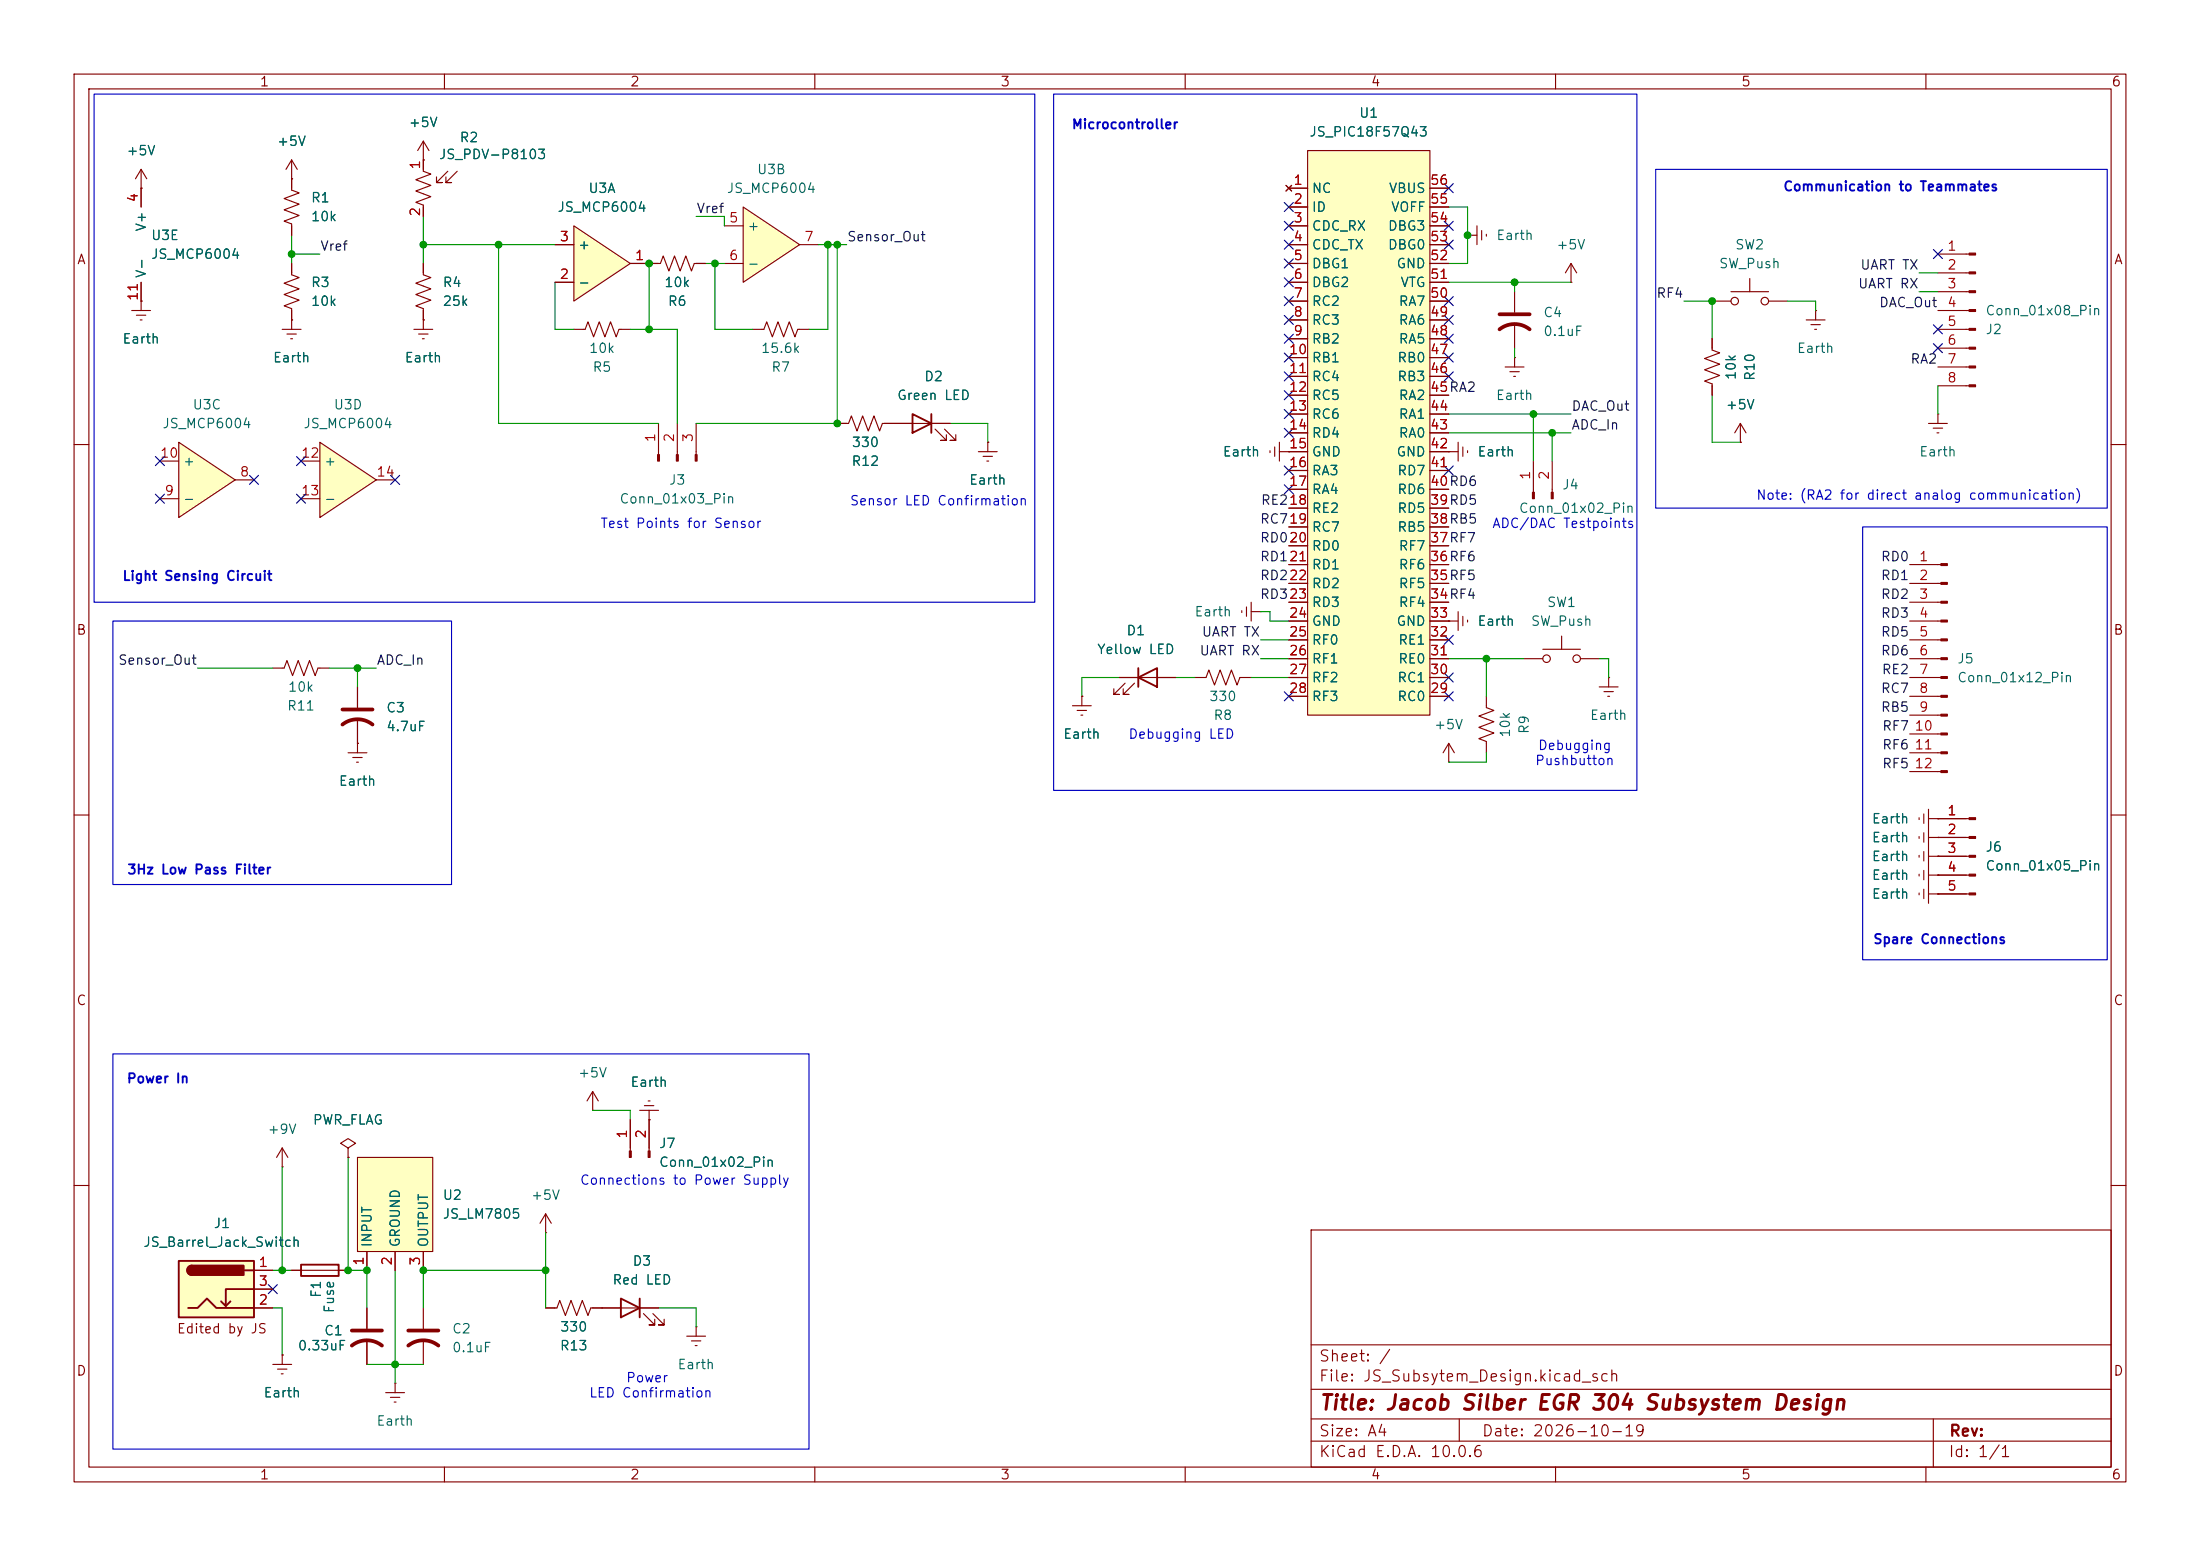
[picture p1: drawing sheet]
<svg xmlns="http://www.w3.org/2000/svg" width="297mm" height="210mm" viewBox="0 0 297 210" stroke-linecap="round" stroke-linejoin="round" font-family="sans-serif">
<g fill="none" stroke="#840000" stroke-width=".15">
<path d="M10 10h277v190h-277zM12 12h273v186h-273zM60 10v2M110 10v2M160 10v2M210 10v2M260 10v2M19 25.4h.1M19 22.9l-.7 1.2M19 22.9l.8 1.2M19 22.9v5M19 38.1v2.5"/>
<path d="M10 60h2M285 60h2M10 110h2M285 110h2M10 160h2M94 179.1h.1M94 179.1v1.2M177 166h108v32h-108zM285 160h2M60 198v2M92.7 180.3h2.5M93.3 181h1.3"/>
<path d="M93.9 181.6h.2M110 198v2M160 198v2M177 194.5h108M177 191.5h108M177 187.5h108M177 181.5h108M197 191.5v3M210 198v2M260 198v2M261 191.5v6.5"/>
</g>
<path d="M24.1 59.7l7.6 5.1-7.6 5.1z" fill="#ffffc2"/>
<g fill="none" stroke="#840000" stroke-width=".15">
<path d="M39.4 35.6v1.5l1 .4-2 .7 2 .8-2 .8 2 .7-2 .8 1 .4v2.8M24.1 59.7l7.6 5.1-7.6 5.1zM38.1 44.5h2.5M38.7 45.1h1.3M39.2 45.7h.3M39.4 43.2h.1M172.7 59.7v2.5M21.6 67.3h2.5M21.6 62.2h2.5M31.7 64.8h2.6M171.4 60.8v.3M172.1 60.3v1.3"/>
<path d="M172.7 61h1.3M174 61h.1M36.8 90.2h1.6l.3-1 .8 2 .8-2 .7 2 .8-2 .7 2 .4-1h1.5M144.8 95.3h2.5M145.4 95.9h1.3M145.9 96.5h.3M146 94h.1M146 94v1.3M151.1 91.4h7.6M151.9 92.2l-1.5 1.5h.7h-.7v-.7M153.2 92.2l-1.6 1.5h.8h-.8v-.7M161.3 91.4h1.5l.4-1 .8 2.1 .7-2.1 .8 2.1 .7-2.1 .8 2.1 .4-1.1h1.5"/>
<path d="M167.6 82.4v.3M168.3 81.9v1.3M168.9 82.6h1.3M168.9 81.3v2.5M170.2 82.6h.1M195.6 83.8h.1M195.6 83.8h1.2M196.8 82.6v2.5M197.5 83.2v1.3M198.1 83.7v.2M200.7 94v1.5l1 .4-2.1 .7 2.1 .8-2.1 .8 2.1 .7-2.1 .8 1.1 .4v1.5M215.9 92.7h2.5"/>
<path d="M216.5 93.3h1.3M217 94h.3M217.2 91.4h.1M217.2 91.4v1.3M195.6 102.9h.1M195.6 100.3l-.8 1.3M195.6 100.3l.7 1.3M195.6 100.3v2.6"/>
</g>
<path d="M153.7 91.4l2.5-1.2v2.5zM153.7 90.2v2.5" fill="none" stroke="#840000" stroke-width=".25"/>
<path d="M43.2 59.7l7.6 5.1-7.6 5.1z" fill="#ffffc2"/>
<g fill="none" stroke="#840000" stroke-width=".15">
<path d="M39.4 24.1v1.6l1 .3-2 .8 2 .8-2 .7 2 .8-2 .7 1 .4v1.6M43.2 59.7l7.6 5.1-7.6 5.1zM55.9 44.5h2.5M56.5 45.1h1.3M57 45.7h.3M57.1 43.2h.1M57.1 43.2v1.3M40.6 62.2h2.6M40.6 67.3h2.6M50.8 64.8h2.5M257.8 76.2h4.2M257.8 78.7h4.2"/>
<path d="M257.8 81.3h4.2M257.8 83.8h4.2M257.8 86.4h4.2M257.8 88.9h4.2M257.8 91.4h4.2M257.8 94h4.2M257.8 96.5h4.2M257.8 99.1h4.2M257.8 101.6h4.2M257.8 104.1h4.2M57.1 176.5v2.8M73.7 176.5h1.5l.4-1 .7 2 .8-2 .8 2 .7-2 .8 2 .4-1h9.1"/>
<path d="M86.9 177.3l1.5 1.5h-.8h.8v-.7M88.1 177.3l1.6 1.5h-.8h.8v-.7M57.1 180.8v3.4"/>
</g>
<g fill="#840000" stroke="#840000" stroke-width=".15">
<path d="M262 76.1h.9v.2h-.9z"/>
<path d="M262 78.6h.9v.3h-.9z"/>
<path d="M262 81.2h.9v.2h-.9z"/>
<path d="M262 83.7h.9v.2h-.9z"/>
<path d="M262 86.2h.9v.3h-.9z"/>
<path d="M262 88.8h.9v.2h-.9z"/>
<path d="M262 91.3h.9v.3h-.9z"/>
<path d="M262 93.9h.9v.2h-.9z"/>
<path d="M262 96.4h.9v.2h-.9z"/>
<path d="M262 98.9h.9v.3h-.9z"/>
<path d="M262 101.5h.9v.2h-.9z"/>
<path d="M262 104h.9v.3h-.9z"/>
</g>
<path d="M55.1 179.6h4.1M55.1 181.6a3.3 3.3 0 0 1 4.1 0" fill="none" stroke="#840000" stroke-width=".51"/>
<path d="M83.8 175.3l2.6 1.2-2.6 1.3zM86.4 175.3v2.5" fill="none" stroke="#840000" stroke-width=".25"/>
<path d="M48.3 156.2h10.1v12.7h-10.1z" fill="#ffffc2"/>
<g fill="none" stroke="#840000" stroke-width=".15">
<path d="M38.1 157.5h.1M38.1 154.9l-.8 1.3M38.1 154.9l.8 1.3M38.1 154.9v2.6M47 154.9l1-.6-1-.6-1 .6 1 .6v1.3M47 156.2h.1M48.3 156.2h10.1v12.7h-10.1zM39.4 171.5h7.6M49.5 168.9v2.6M53.3 168.9v2.6M57.1 168.9v2.6M52.1 188h2.5"/>
<path d="M52.7 188.6h1.3M53.2 189.2h.3M53.3 186.7h.1M53.3 186.7v1.3"/>
</g>
<path d="M40.6 170.7h5.1v1.5h-5.1z" fill="none" stroke="#840000" stroke-width=".25"/>
<path d="M24.1 170.2h10.2v7.6h-10.2z" fill="#ffffc2"/>
<path d="M123.2 55.9l2.5 1.3-2.5 1.2zM125.7 55.9v2.5M24.1 170.2h10.2v7.6h-10.2zM25.4 176.5h1.3l1.2-1.2 1.3 1.2h5.1M25.9 170.8a.64 .64 0 0 0-.6 .7 .64 .64 0 0 0 .6 .6M31.1 175.6l-.6 .7M33 171.5h1.3M34.3 174h-3.8v2.3l-.7-.7" fill="none" stroke="#840000" stroke-width=".25"/>
<g fill="#840000" stroke="#840000" stroke-width=".25">
<path d="M25.5 171l.4-.2v1.3a.63 .63 0 0 1-.6-.4 .63 .63 0 0 1 .2-.7z"/>
<path d="M25.9 170.8h7v1.3h-7z"/>
</g>
<g fill="none" stroke="#840000" stroke-width=".15">
<path d="M57.1 19.1v4l1.1 .4-2.1 .8 2.1 .7-2.1 .8 2.1 .7-2.1 .8 1 .4v1.5M57.1 19.1l-.7 1.2M57.1 19.1l.8 1.2M57.1 21.6h.1M60.5 23.1l-1.6 1.5h.8h-.8v-.7M61.7 23.1l-1.5 1.5h.8h-.8v-.7M87.6 35.6h1.6l.3-1.1 .8 2.1 .8-2.1 .7 2.1 .8-2.1 .7 2.1 .4-1h1.5M198.1 31.8h.1M198.1 31.8h1.3M199.4 30.5v2.5M200 31.1v1.3M200.7 31.6v.3"/>
<path d="M204.5 39.4v2.8M212.1 38.1h.1M212.1 35.6l-.8 1.2M212.1 35.6l.8 1.2M212.1 35.6v2.5M233.7 39.4h5.1M236.2 37.6v1.8M261.6 34.3h4.2M261.6 36.8h4.2M261.6 39.4h4.2M77.5 44.5h1.5l.4-1.1 .7 2.1 .8-2.1 .8 2.1 .7-2.1 .8 2.1 .4-1h1.5M88.9 57.2v4.2"/>
<path d="M91.4 57.2v4.2M94 57.2v4.2M101.6 44.5h1.5l.4-1.1 .8 2.1 .7-2.1 .8 2.1 .8-2.1 .7 2.1 .4-1h1.5M113 57.2h1.6l.3-1.1 .8 2.1 .8-2.1 .7 2.1 .8-2.1 .7 2.1 .4-1h9.2M126.2 57.9l1.6 1.5h-.8h.8v-.7M127.5 57.9l1.5 1.5h-.7h.7v-.7M133.3 59.7h.1M133.3 59.7v1.3M196.8 59.7v2.5M203.2 49.5h2.5M203.8 50.2h1.3M204.3 50.8h.3"/>
<path d="M204.5 48.3h.1M204.5 43.7v3.3M204.5 48.3v1.2M231.1 45.7v1.5l1.1 .4-2.1 .8 2.1 .7-2.1 .8 2.1 .8-2.1 .7 1 .4v1.5M231.1 40.6h2.6M234.9 59.7h.1M234.9 57.2l-.7 1.2M234.9 57.2l.8 1.2M234.9 57.2v2.5M238.8 40.6h2.5M243.8 43.2h2.6M244.5 43.8h1.2"/>
<path d="M245 44.5h.2M245.1 41.9h.1M245.1 41.9v1.3M260.3 57.2h2.6M261 57.8h1.3M261.5 58.4h.2M261.6 55.9h.1M261.6 44.5h4.2M261.6 49.5h4.2M261.6 55.9v1.3M261.6 41.9h4.2M261.6 47h4.2"/>
<path d="M261.6 52.1h4.2M132.1 61h2.5M132.7 61.6h1.3M133.2 62.2h.3M195.6 61h.1M195.6 61h1.2M197.5 60.3v1.3M198.1 60.8v.3M207 62.2v4.2M209.5 62.2v4.2M48.3 92.7v2.8M48.3 97v4.6"/>
<path d="M205.7 88.9h2.6M208.3 87.6h5.1M210.8 85.9v1.7M213.4 88.9h2.5M47 101.6h2.5M47.6 102.2h1.3M48.1 102.9h.3M48.3 100.3h.1M259.1 110.4v.2M259.1 112.9v.3M259.1 115.4v.3M259.1 118v.2"/>
<path d="M259.7 109.9v1.2M259.7 112.4v1.3M259.7 114.9v1.3M259.7 117.5v1.2M260.3 118.1h5.5M260.3 109.2v12.7M260.3 110.5h5.5M260.3 113h5.5M260.3 115.6h5.5M261.6 118.1h.1M261.6 110.5h.1M261.6 113h.1"/>
<path d="M261.6 115.6h.1M259.1 120.5v.3M259.7 120v1.3M260.3 120.7h5.5M261.6 120.7h.1M80 149.9h.1M80 147.3l-.8 1.3M80 147.3l.8 1.3M80 147.3v2.6M85.1 151.1v4.2M86.4 149.9h2.5M87 149.2h1.3"/>
<path d="M87.5 148.6h.3M87.6 151.1h.1M87.6 149.9v5.4M34.3 171.5h2.5M34.3 176.5h2.5M34.3 174h2.5M49.5 176.5v2.8M73.7 166.4h.1M73.7 163.8l-.8 1.3M73.7 163.8l.7 1.3M73.7 163.8v2.6M36.8 184.2h2.6"/>
<path d="M37.5 184.8h1.2M38 185.4h.2M38.1 182.9h.1M38.1 182.9v1.3M49.5 180.8v3.4"/>
<circle cx="234.2" cy="40.6" r=".51"/>
<circle cx="238.3" cy="40.6" r=".51"/>
<circle cx="208.8" cy="88.9" r=".51"/>
<circle cx="212.9" cy="88.9" r=".51"/>
</g>
<path d="M202.4 44.5a3.3 3.3 0 0 1 4.1 0M202.4 42.4h4.1M46.2 97.8a3.3 3.3 0 0 1 4.1 0M46.2 95.8h4.1M47.5 179.6h4.1M47.5 181.6a3.3 3.3 0 0 1 4.1 0" fill="none" stroke="#840000" stroke-width=".51"/>
<g fill="#840000" stroke="#840000" stroke-width=".15">
<path d="M85 155.3h.2v.9h-.2z"/>
<path d="M87.5 155.3h.3v.9h-.3z"/>
<path d="M265.8 110.4h.9v.2h-.9z"/>
<path d="M265.8 112.9h.9v.3h-.9z"/>
<path d="M265.8 115.4h.9v.3h-.9z"/>
<path d="M265.8 118h.9v.2h-.9z"/>
<path d="M265.8 120.5h.9v.3h-.9z"/>
<path d="M88.8 61.4h.2v.8h-.2z"/>
<path d="M91.3 61.4h.3v.8h-.3z"/>
<path d="M93.9 61.4h.2v.8h-.2z"/>
<path d="M265.8 34.2h.9v.2h-.9z"/>
<path d="M265.8 36.7h.9v.3h-.9z"/>
<path d="M265.8 39.2h.9v.3h-.9z"/>
<path d="M265.8 41.8h.9v.2h-.9z"/>
<path d="M265.8 44.3h.9v.3h-.9z"/>
<path d="M265.8 46.9h.9v.2h-.9z"/>
<path d="M265.8 49.4h.9v.3h-.9z"/>
<path d="M265.8 51.9h.9v.3h-.9z"/>
<path d="M206.9 66.4h.2v.9h-.2z"/>
<path d="M209.4 66.4h.3v.9h-.3z"/>
</g>
<path d="M176.5 20.3h16.5v76.2h-16.5z" fill="#ffffc2"/>
<g fill="none" stroke="#840000" stroke-width=".15">
<path d="M173.6 25l.8 .8M174 25.4h2.5M174 27.9h2.5M174 30.5h2.5M174 33h2.5M174 35.6h2.5M174 38.1h2.5M174.4 25l-.8 .8M176.5 20.3h16.5v76.2h-16.5zM193 25.4h2.6M193 27.9h2.6M193 30.5h2.6"/>
<path d="M193 33h2.6M193 35.6h2.6M193 38.1h2.6M174 40.6h2.5M174 43.2h2.5M174 45.7h2.5M174 48.3h2.5M174 50.8h2.5M174 53.3h2.5M174 55.9h2.5M174 58.4h2.5M193 40.6h2.6"/>
<path d="M193 43.2h2.6M193 45.7h2.6M193 48.3h2.6M193 50.8h2.6M193 53.3h2.6M193 55.9h2.6M193 58.4h2.6M174 61h2.5M174 63.5h2.5M174 66h2.5M174 68.6h2.5M174 71.1h2.5"/>
<path d="M174 73.7h2.5M174 76.2h2.5M174 78.7h2.5M193 61h2.6M193 63.5h2.6M193 66h2.6M193 68.6h2.6M193 71.1h2.6M193 73.7h2.6M193 76.2h2.6M193 78.7h2.6M174 81.3h2.5"/>
<path d="M174 83.8h2.5M174 86.4h2.5M174 88.9h2.5M174 91.4h2.5M174 94h2.5M193 81.3h2.6M193 83.8h2.6M193 86.4h2.6M193 88.9h2.6M193 91.4h2.6M193 94h2.6"/>
</g>
<path d="M77.5 30.5l7.6 5.1-7.6 5z" fill="#ffffc2"/>
<path d="M57.1 35.6v1.5l1.1 .4-2.1 .7 2.1 .8-2.1 .8 2.1 .7-2.1 .8 1 .4v1.5M74.9 38.1h2.6M74.9 33h2.6M77.5 30.5l7.6 5.1-7.6 5zM85.1 35.6h2.5" fill="none" stroke="#840000" stroke-width=".15"/>
<path d="M100.3 27.9l7.6 5.1-7.6 5.1z" fill="#ffffc2"/>
<g fill="none" stroke="#840000" stroke-width=".15">
<path d="M19 25.4h.1M19 25.4v2.5M19 38.1v3.8M39.4 24.1h.1M39.4 21.6l-.8 1.3M39.4 21.6l.7 1.3M39.4 21.6v3.8M39.4 30.5v1.3M39.4 35.6v1.2M57.1 21.6h.1M57.1 21.6v1.3M57.1 27.9v1.3"/>
<path d="M57.1 35.6v1.2M74.9 33h2.6M74.9 38.1h2.6M85.1 35.6h3.8M94 35.6h1.2M97.8 30.5h2.5M97.8 35.6h2.5M100.3 27.9l7.6 5.1-7.6 5.1zM107.9 33h2.6M173.6 25l.8 .8M174 30.5h2.5M174 35.6h2.5"/>
<path d="M174 33h2.5M174 38.1h2.5M174 25.4h2.5M174 27.9h2.5M174.4 25l-.8 .8M193 30.5h2.6M193 35.6h2.6M193 33h2.6M193 38.1h2.6M193 25.4h2.6M193 27.9h2.6M17.8 41.9h2.5"/>
<path d="M18.4 42.5h1.3M18.9 43.2h.3M19 40.6h.1M39.4 43.2h.1M39.4 41.9v1.3M57.1 43.2h.1M57.1 41.9v1.3M113 57.2h1.3M119.4 57.2h3.8M125.7 57.2h2.6M133.3 59.7h.1M174 43.2h2.5"/>
<path d="M174 40.6h2.5M174 45.7h2.5M174 48.3h2.5M174 50.8h2.5M174 53.3h2.5M174 55.9h2.5M174 58.4h2.5M193 43.2h2.6M193 40.6h2.6M193 45.7h2.6M193 48.3h2.6M193 50.8h2.6"/>
<path d="M193 53.3h2.6M193 55.9h2.6M193 58.4h2.6M231.1 45.7v1.3M231.1 52.1v1.2M234.9 59.7h.1M174 61h.1M174 61h2.5M174 63.5h2.5M174 66h2.5M174 68.6h2.5M174 71.1h2.5"/>
<path d="M174 73.7h2.5M174 76.2h2.5M174 78.7h2.5M193 61h2.6M193 63.5h2.6M193 66h2.6M193 68.6h2.6M193 71.1h2.6M193 73.7h2.6M193 76.2h2.6M193 78.7h2.6M195.6 61h.1"/>
<path d="M48.3 92.7v2.8M48.3 97v3.3M146 94h.1M151.1 91.4h2.6M156.2 91.4h2.5M174 81.3h2.5M174 83.8h2.5M174 86.4h2.5M174 88.9h2.5M174 91.4h2.5M174 94h2.5M193 81.3h2.6"/>
<path d="M193 83.8h2.6M193 86.4h2.6M193 88.9h2.6M193 91.4h2.6M193 94h2.6M195.6 83.8h.1M48.3 100.3h.1M261.6 118.1h.1M261.6 110.5h.1M261.6 113h.1M261.6 115.6h.1M261.6 110.5h3.8"/>
<path d="M261.6 113h3.8M261.6 115.6h3.8M261.6 118.1h3.8M261.6 120.7h.1M261.6 120.7h3.8M47 156.2h.1M85.1 151.1v3.8M87.6 151.1h.1M87.6 151.1v3.8M34.3 176.5h2.5M34.3 171.5h2.5M34.3 174h2.5"/>
<path d="M39.4 171.5h1.2M45.7 171.5h1.3M49.5 168.9v2.6M49.5 176.5v2.8M53.3 168.9v2.6M57.1 168.9v2.6M73.7 176.5h1.2M80 176.5h3.8M86.4 176.5h2.5M38.1 182.9h.1M49.5 180.8v3.4"/>
</g>
<g fill="none" stroke="#009600" stroke-width=".15">
<path d="M39.4 31.8v3.8M39.4 34.3h3.8M57.1 29.2v6.4M57.1 33h17.8M67.3 33v24.2h21.6M74.9 38.1v6.4h2.6M87.6 35.6v8.9M94 29.2h3.8v1.3M95.2 35.6h2.6M96.5 35.6v8.9h5.1M110.5 33h3.8M111.8 33v11.5h-2.6"/>
<path d="M113 33v24.2h-19M195.6 27.9h2.5v7.7h-2.5M195.6 38.1h16.5M204.5 38.1v1.3M259.1 39.4h2.5M259.1 36.8h2.5M85.1 44.5h6.3v12.7M128.3 57.2h5v2.5M195.6 58.4h16.5M195.6 55.9h16.5M204.5 47v1.3M207 55.9v6.3"/>
<path d="M209.5 58.4v3.8M227.3 40.6h3.8v5.1M231.1 53.3v6.4h3.8M241.3 40.6h3.8v1.3M261.6 52.1v3.8M26.7 90.2h10.1M44.4 90.2h6.4M48.3 90.2v2.5M151.1 91.4h-5.1v2.6M158.7 91.4h2.6M168.9 91.4h5.1M170.2 86.4h3.8"/>
<path d="M170.2 82.6h1.2v1.2h2.6M170.2 88.9h3.8M195.6 88.9h10.1M200.7 88.9v5.1M215.9 88.9h1.3v2.5M200.7 101.6v1.3h-5.1M38.1 157.5v14M47 156.2v15.3h2.5v5M80 149.9h5.1v1.2M36.8 176.5h1.3v6.4M36.8 171.5h2.6M53.3 171.5v15.2"/>
<path d="M73.7 171.5h-16.6v5M73.7 166.4v10.1M88.9 176.5h5.1v2.6M49.5 184.2h7.6"/>
</g>
<g fill="none" stroke="#000084" stroke-width=".15">
<path d="M173.4 32.4l1.2 1.2M173.4 27.3l1.2 1.2M173.4 35l1.2 1.2M173.4 29.9l1.2 1.2M173.4 37.5l1.2 1.2M174.6 32.4l-1.2 1.2M174.6 27.3l-1.2 1.2M174.6 35l-1.2 1.2M174.6 29.9l-1.2 1.2M174.6 37.5l-1.2 1.2M195 24.8l1.2 1.2M195 29.9l1.2 1.2"/>
<path d="M195 32.4l1.2 1.2M196.2 24.8l-1.2 1.2M196.2 29.9l-1.2 1.2M196.2 32.4l-1.2 1.2M261 33.7l1.2 1.2M262.2 33.7l-1.2 1.2M173.4 47.7l1.2 1.2M173.4 40l1.2 1.2M173.4 57.8l1.2 1.2M173.4 52.7l1.2 1.2M173.4 55.3l1.2 1.2M173.4 45.1l1.2 1.2"/>
<path d="M173.4 50.2l1.2 1.2M173.4 42.6l1.2 1.2M174.6 47.7l-1.2 1.2M174.6 40l-1.2 1.2M174.6 57.8l-1.2 1.2M174.6 52.7l-1.2 1.2M174.6 55.3l-1.2 1.2M174.6 45.1l-1.2 1.2M174.6 50.2l-1.2 1.2M174.6 42.6l-1.2 1.2M195 42.6l1.2 1.2M195 50.2l1.2 1.2"/>
<path d="M195 45.1l1.2 1.2M195 47.7l1.2 1.2M195 40l1.2 1.2M196.2 42.6l-1.2 1.2M196.2 50.2l-1.2 1.2M196.2 45.1l-1.2 1.2M196.2 47.7l-1.2 1.2M196.2 40l-1.2 1.2M261 43.8l1.2 1.3M261 46.4l1.2 1.2M262.2 43.8l-1.2 1.3M262.2 46.4l-1.2 1.2"/>
<path d="M21 66.7l1.2 1.2M21 61.6l1.2 1.2M22.2 66.7l-1.2 1.2M22.2 61.6l-1.2 1.2M33.7 64.2l1.2 1.2M34.9 64.2l-1.2 1.2M40 61.6l1.2 1.2M40 66.7l1.2 1.2M41.2 61.6l-1.2 1.2M41.2 66.7l-1.2 1.2M52.7 64.2l1.2 1.2M53.9 64.2l-1.2 1.2"/>
<path d="M173.4 62.9l1.2 1.2M173.4 65.4l1.2 1.2M174.6 62.9l-1.2 1.2M174.6 65.4l-1.2 1.2M195 62.9l1.2 1.2M196.2 62.9l-1.2 1.2M173.4 93.4l1.2 1.2M174.6 93.4l-1.2 1.2M195 93.4l1.2 1.2M195 90.8l1.2 1.2M195 85.8l1.2 1.2M196.2 93.4l-1.2 1.2"/>
<path d="M196.2 90.8l-1.2 1.2M196.2 85.8l-1.2 1.2M36.2 173.4l1.2 1.2M37.4 173.4l-1.2 1.2"/>
</g>
<path d="M12.7 12.7h127v68.6h-127zM142.2 12.7h78.8v94h-78.8zM223.5 22.9h61v45.7h-61zM251.5 71.1h33v58.4h-33zM15.2 83.8h45.8v35.6h-45.8zM15.2 142.2h94v53.4h-94z" fill="none" stroke="#0000c2" stroke-width=".15"/>
<g fill="#009600" stroke="#009600" stroke-width=".14">
<circle cx="73.7" cy="171.5" r=".46"/>
<circle cx="53.3" cy="184.2" r=".46"/>
<circle cx="111.8" cy="33" r=".46"/>
<circle cx="113" cy="33" r=".46"/>
<circle cx="113" cy="57.2" r=".46"/>
<circle cx="96.5" cy="35.6" r=".46"/>
<circle cx="87.6" cy="44.5" r=".46"/>
<circle cx="57.1" cy="33" r=".46"/>
<circle cx="39.4" cy="34.3" r=".46"/>
<circle cx="87.6" cy="35.6" r=".46"/>
<circle cx="67.3" cy="33" r=".46"/>
<circle cx="38.1" cy="171.5" r=".46"/>
<circle cx="57.1" cy="171.5" r=".46"/>
<circle cx="47" cy="171.5" r=".46"/>
<circle cx="49.5" cy="171.5" r=".46"/>
<circle cx="48.3" cy="90.2" r=".46"/>
<circle cx="209.5" cy="58.4" r=".46"/>
<circle cx="207" cy="55.9" r=".46"/>
<circle cx="198.1" cy="31.8" r=".46"/>
<circle cx="204.5" cy="38.1" r=".46"/>
<circle cx="200.7" cy="88.9" r=".46"/>
<circle cx="231.1" cy="40.6" r=".46"/>
</g>
<text font-size="2" fill="#840000" x="178" y="190.8">Title: Jacob Silber EGR 304 Subsystem Design</text>
<g font-size="1.5" fill="#840000">
<text x="178" y="184.1">Sheet: /</text>
<text x="178" y="186.8">File: JS_Subsytem_Design.kicad_sch</text>
<text x="178" y="197">KiCad E.D.A. 10.0.6</text>
<text x="178" y="194.2">Size: A4</text>
<text x="200" y="194.2">Date: 2026-10-19</text>
<text x="263" y="197">Id: 1/1</text>
<text x="263" y="194.2">Rev:</text>
</g>
<g font-size="1.3" fill="#840000">
<text x="35" y="12">1</text>
<text x="85" y="12">2</text>
<text x="135" y="12">3</text>
<text x="185" y="12">4</text>
<text x="235" y="12">5</text>
<text x="285" y="12">6</text>
<text x="10.3" y="36">A</text>
<text x="285.3" y="36">A</text>
<text x="10.2" y="86">B</text>
<text x="285.2" y="86">B</text>
<text x="10.2" y="136">C</text>
<text x="285.2" y="136">C</text>
<text x="10.2" y="186">D</text>
<text x="23.8" y="180.3">Edited by JS</text>
<text x="285.2" y="186">D</text>
<text x="35" y="200">1</text>
<text x="85" y="200">2</text>
<text x="135" y="200">3</text>
<text x="185" y="200">4</text>
<text x="235" y="200">5</text>
<text x="285" y="200">6</text>
</g>
<g font-size="1.3" fill="#006464">
<text x="55.1" y="17.5">+5V</text>
<text x="183.4" y="16.2">U1</text>
<text x="17" y="21.3">+5V</text>
<text x="37.3" y="20">+5V</text>
<text x="59.2" y="21.8">JS_PDV-P8103</text>
<text x="62" y="19.5">R2</text>
<text x="102.1" y="23.8">U3B</text>
<text x="176.7" y="18.7">JS_PIC18F57Q43</text>
<text x="41.9" y="27.6">R1</text>
<text x="75.2" y="28.9">JS_MCP6004</text>
<text x="79.3" y="26.4">U3A</text>
<text x="98" y="26.4">JS_MCP6004</text>
<text x="177" y="26.4">NC</text>
<text x="177" y="28.9">ID</text>
<text x="187.4" y="26.4">VBUS</text>
<text x="187.7" y="28.9">VOFF</text>
<text x="20" y="31.3" transform="rotate(-90 20 31.3)">V+</text>
<text x="20.3" y="32.7">U3E</text>
<text x="20.3" y="35.3">JS_MCP6004</text>
<text x="41.9" y="30.2">10k</text>
<text x="78" y="34">+</text>
<text x="100.8" y="31.4">+</text>
<text x="177" y="31.4">CDC_RX</text>
<text x="177" y="34">CDC_TX</text>
<text x="187.3" y="34">DBG0</text>
<text x="187.3" y="31.4">DBG3</text>
<text x="201.9" y="32.7">Earth</text>
<text x="210" y="34">+5V</text>
<text x="234.2" y="34">SW2</text>
<text x="20" y="37.6" transform="rotate(-90 20 37.6)">V-</text>
<text x="41.9" y="39.1">R3</text>
<text x="41.9" y="41.6">10k</text>
<text x="59.7" y="39.1">R4</text>
<text x="59.7" y="41.6">25k</text>
<text x="78" y="39.1">-</text>
<text x="89.6" y="39.1">10k</text>
<text x="90.1" y="41.6">R6</text>
<text x="100.8" y="36.5">-</text>
<text x="177" y="36.5">DBG1</text>
<text x="177" y="39.1">DBG2</text>
<text x="177" y="41.6">RC2</text>
<text x="188.4" y="36.5">GND</text>
<text x="188.7" y="41.6">RA7</text>
<text x="189" y="39.1">VTG</text>
<text x="232" y="36.5">SW_Push</text>
<text x="16.4" y="46.7">Earth</text>
<text x="79.4" y="48">10k</text>
<text x="102.7" y="48">15.6k</text>
<text x="177" y="44.1">RC3</text>
<text x="177" y="46.7">RB2</text>
<text x="188.7" y="46.7">RA5</text>
<text x="188.7" y="44.1">RA6</text>
<text x="208.3" y="43.1">C4</text>
<text x="208.3" y="45.7">0.1uF</text>
<text x="242.5" y="48">Earth</text>
<text x="268" y="45.4">J2</text>
<text x="268" y="42.9">Conn_01x08_Pin</text>
<text x="36.8" y="49.2">Earth</text>
<text x="54.5" y="49.2">Earth</text>
<text x="79.9" y="50.5">R5</text>
<text x="104" y="50.5">R7</text>
<text x="124.7" y="51.8">D2</text>
<text x="177" y="49.2">RB1</text>
<text x="177" y="51.8">RC4</text>
<text x="188.6" y="51.8">RB3</text>
<text x="188.6" y="49.2">RB0</text>
<text x="234.6" y="51.4" transform="rotate(-90 234.6 51.4)">10k</text>
<text x="237.2" y="51.5" transform="rotate(-90 237.2 51.5)">R10</text>
<text x="21.8" y="58.1">JS_MCP6004</text>
<text x="25.9" y="55.6">U3C</text>
<text x="40.9" y="58.1">JS_MCP6004</text>
<text x="45" y="55.6">U3D</text>
<text x="121" y="54.3">Green LED</text>
<text x="177" y="54.3">RC5</text>
<text x="177" y="56.8">RC6</text>
<text x="177" y="59.4">RD4</text>
<text x="188.7" y="59.4">RA0</text>
<text x="188.7" y="56.8">RA1</text>
<text x="188.7" y="54.3">RA2</text>
<text x="201.9" y="54.3">Earth</text>
<text x="232.9" y="55.6">+5V</text>
<text x="24.6" y="63.2">+</text>
<text x="43.7" y="63.2">+</text>
<text x="90.2" y="65.7">J3</text>
<text x="114.9" y="63.2">R12</text>
<text x="114.9" y="60.7">330</text>
<text x="130.7" y="65.7">Earth</text>
<text x="165" y="61.9">Earth</text>
<text x="177" y="61.9">GND</text>
<text x="177" y="64.5">RA3</text>
<text x="188.4" y="61.9">GND</text>
<text x="188.6" y="64.5">RD7</text>
<text x="199.4" y="61.9">Earth</text>
<text x="259" y="61.9">Earth</text>
<text x="24.6" y="68.3">-</text>
<text x="43.7" y="68.3">-</text>
<text x="83.5" y="68.3">Conn_01x03_Pin</text>
<text x="177" y="67">RA4</text>
<text x="177" y="69.5">RE2</text>
<text x="188.6" y="69.5">RD5</text>
<text x="188.6" y="67">RD6</text>
<text x="205" y="69.5">Conn_01x02_Pin</text>
<text x="210.8" y="66.4">J4</text>
<text x="177" y="72.1">RC7</text>
<text x="177" y="74.6">RD0</text>
<text x="177" y="77.2">RD1</text>
<text x="188.6" y="72.1">RB5</text>
<text x="188.7" y="77.2">RF6</text>
<text x="188.7" y="74.6">RF7</text>
<text x="161.2" y="83.5">Earth</text>
<text x="177" y="79.7">RD2</text>
<text x="177" y="82.2">RD3</text>
<text x="188.7" y="82.2">RF4</text>
<text x="188.7" y="79.7">RF5</text>
<text x="208.8" y="82.2">SW1</text>
<text x="148" y="88.6">Yellow LED</text>
<text x="152" y="86.1">D1</text>
<text x="177" y="84.8">GND</text>
<text x="177" y="87.3">RF0</text>
<text x="177" y="89.9">RF1</text>
<text x="188.4" y="84.8">GND</text>
<text x="188.7" y="89.9">RE0</text>
<text x="188.7" y="87.3">RE1</text>
<text x="199.4" y="84.8">Earth</text>
<text x="206.6" y="84.8">SW_Push</text>
<text x="264.1" y="89.9">J5</text>
<text x="38.8" y="93.7">10k</text>
<text x="163.2" y="94.9">330</text>
<text x="177" y="92.4">RF2</text>
<text x="177" y="94.9">RF3</text>
<text x="188.6" y="94.9">RC0</text>
<text x="188.6" y="92.4">RC1</text>
<text x="264.1" y="92.4">Conn_01x12_Pin</text>
<text x="38.7" y="96.2">R11</text>
<text x="52.1" y="96.5">C3</text>
<text x="52.1" y="99">4.7uF</text>
<text x="143.4" y="100">Earth</text>
<text x="163.7" y="97.5">R8</text>
<text x="193.5" y="98.8">+5V</text>
<text x="204.2" y="99.6" transform="rotate(-90 204.2 99.6)">10k</text>
<text x="206.7" y="99.2" transform="rotate(-90 206.7 99.2)">R9</text>
<text x="214.6" y="97.5">Earth</text>
<text x="45.7" y="106.4">Earth</text>
<text x="252.6" y="111.5">Earth</text>
<text x="252.6" y="114">Earth</text>
<text x="252.6" y="119.1">Earth</text>
<text x="252.6" y="116.5">Earth</text>
<text x="268" y="115.3">J6</text>
<text x="268" y="117.8">Conn_01x05_Pin</text>
<text x="252.6" y="121.6">Earth</text>
<text x="77.9" y="145.7">+5V</text>
<text x="85" y="147">Earth</text>
<text x="36" y="153.4">+9V</text>
<text x="42.1" y="152.1">PWR_FLAG</text>
<text x="88.9" y="155.3">J7</text>
<text x="88.9" y="157.8">Conn_01x02_Pin</text>
<text x="28.8" y="166.1">J1</text>
<text x="59.7" y="162.3">U2</text>
<text x="59.7" y="164.8">JS_LM7805</text>
<text x="71.6" y="162.3">+5V</text>
<text x="19.3" y="168.6">JS_Barrel_Jack_Switch</text>
<text x="50.5" y="168.4" transform="rotate(-90 50.5 168.4)">INPUT</text>
<text x="54.3" y="168.4" transform="rotate(-90 54.3 168.4)">GROUND</text>
<text x="58.1" y="168.4" transform="rotate(-90 58.1 168.4)">OUTPUT</text>
<text x="82.6" y="173.7">Red LED</text>
<text x="85.3" y="171.1">D3</text>
<text x="43.6" y="175.3" transform="rotate(-90 43.6 175.3)">F1</text>
<text x="45.4" y="177.3" transform="rotate(-90 45.4 177.3)">Fuse</text>
<text x="40.1" y="182.6">0.33uF</text>
<text x="43.7" y="180.5">C1</text>
<text x="60.9" y="180.3">C2</text>
<text x="60.9" y="182.8">0.1uF</text>
<text x="75.5" y="182.6">R13</text>
<text x="75.5" y="180">330</text>
<text x="91.4" y="185.1">Earth</text>
<text x="35.5" y="188.9">Earth</text>
<text x="50.7" y="192.7">Earth</text>
</g>
<g font-size="1.3" fill="#0000c2">
<text x="144.6" y="17.7">Microcontroller</text>
<text x="240.7" y="26.1">Communication to Teammates</text>
<text x="81" y="71.6">Test Points for Sensor</text>
<text x="114.6" y="68.5">Sensor LED Confirmation</text>
<text x="201.4" y="71.6">ADC/DAC Testpoints</text>
<text x="237" y="67.8">Note: (RA2 for direct analog communication)</text>
<text x="16.4" y="78.7">Light Sensing Circuit</text>
<text x="152.2" y="100">Debugging LED</text>
<text x="207.5" y="101.5">Debugging</text>
<text x="207.1" y="103.6">Pushbutton</text>
<text x="17.1" y="118.3">3Hz Low Pass Filter</text>
<text x="252.8" y="127.7">Spare Connections</text>
<text x="17" y="146.5">Power In</text>
<text x="78.2" y="160.2">Connections to Power Supply</text>
<text x="79.4" y="188.9">LED Confirmation</text>
<text x="84.4" y="186.9">Power</text>
</g>
<g font-size="1.3" fill="#a90000">
<text x="57" y="23" transform="rotate(-90 57 23)">1</text>
<text x="18.9" y="27.4" transform="rotate(-90 18.9 27.4)">4</text>
<text x="57" y="29.3" transform="rotate(-90 57 29.3)">2</text>
<text x="174.5" y="25.3">1</text>
<text x="174.5" y="27.8">2</text>
<text x="193" y="27.8">55</text>
<text x="193" y="25.3">56</text>
<text x="75.5" y="32.9">3</text>
<text x="85.6" y="35.4">1</text>
<text x="98.3" y="30.3">5</text>
<text x="98.3" y="35.4">6</text>
<text x="108.5" y="32.9">7</text>
<text x="174.5" y="30.3">3</text>
<text x="174.5" y="32.9">4</text>
<text x="174.5" y="35.4">5</text>
<text x="193" y="35.4">52</text>
<text x="193" y="32.9">53</text>
<text x="193" y="30.3">54</text>
<text x="262.8" y="34.2">1</text>
<text x="18.9" y="40.7" transform="rotate(-90 18.9 40.7)">11</text>
<text x="75.5" y="38">2</text>
<text x="174.5" y="38">6</text>
<text x="174.5" y="40.5">7</text>
<text x="193" y="40.5">50</text>
<text x="193" y="38">51</text>
<text x="262.8" y="36.7">2</text>
<text x="262.8" y="39.2">3</text>
<text x="262.8" y="41.8">4</text>
<text x="174.5" y="43">8</text>
<text x="174.5" y="45.6">9</text>
<text x="193" y="45.6">48</text>
<text x="193" y="43">49</text>
<text x="262.8" y="44.3">5</text>
<text x="262.8" y="46.9">6</text>
<text x="173.9" y="48.1">10</text>
<text x="173.9" y="50.7">11</text>
<text x="173.9" y="53.2">12</text>
<text x="193" y="53.2">45RA2</text>
<text x="193" y="50.7">46</text>
<text x="193" y="48.1">47</text>
<text x="193" y="53.2">45</text>
<text x="262.8" y="49.4">7</text>
<text x="262.8" y="51.9">8</text>
<text x="88.8" y="59.8" transform="rotate(-90 88.8 59.8)">1</text>
<text x="91.3" y="59.8" transform="rotate(-90 91.3 59.8)">2</text>
<text x="93.8" y="59.8" transform="rotate(-90 93.8 59.8)">3</text>
<text x="173.9" y="55.7">13</text>
<text x="173.9" y="58.3">14</text>
<text x="193" y="58.3">43</text>
<text x="193" y="55.7">44</text>
<text x="21.5" y="62.1">10</text>
<text x="32.3" y="64.6">8</text>
<text x="40.6" y="62.1">12</text>
<text x="50.7" y="64.6">14</text>
<text x="173.9" y="60.8">15</text>
<text x="173.9" y="63.4">16</text>
<text x="173.9" y="65.9">17</text>
<text x="193" y="65.9">40RD6</text>
<text x="193" y="63.4">41</text>
<text x="193" y="60.8">42</text>
<text x="193" y="65.9">40</text>
<text x="206.9" y="64.9" transform="rotate(-90 206.9 64.9)">1</text>
<text x="209.4" y="64.9" transform="rotate(-90 209.4 64.9)">2</text>
<text x="22.1" y="67.2">9</text>
<text x="40.6" y="67.2">13</text>
<text x="173.9" y="68.4">18</text>
<text x="173.9" y="71">19</text>
<text x="193" y="71">38RB5</text>
<text x="193" y="68.4">39RD5</text>
<text x="193" y="71">38</text>
<text x="193" y="68.4">39</text>
<text x="173.9" y="73.5">20</text>
<text x="173.9" y="76.1">21</text>
<text x="193" y="76.1">36RF6</text>
<text x="193" y="73.5">37RF7</text>
<text x="193" y="76.1">36</text>
<text x="193" y="73.5">37</text>
<text x="259" y="76.1">1</text>
<text x="173.9" y="83.7">24</text>
<text x="173.9" y="78.6">22</text>
<text x="173.9" y="81.1">23</text>
<text x="193" y="83.7">33</text>
<text x="193" y="81.1">34RF4</text>
<text x="193" y="78.6">35RF5</text>
<text x="193" y="81.1">34</text>
<text x="193" y="78.6">35</text>
<text x="259" y="78.6">2</text>
<text x="259" y="81.1">3</text>
<text x="259" y="83.7">4</text>
<text x="173.9" y="86.2">25</text>
<text x="173.9" y="88.8">26</text>
<text x="193" y="88.8">31</text>
<text x="193" y="86.2">32</text>
<text x="259" y="86.2">5</text>
<text x="259" y="88.8">6</text>
<text x="173.9" y="91.3">27</text>
<text x="173.9" y="93.8">28</text>
<text x="193" y="93.8">29</text>
<text x="193" y="91.3">30</text>
<text x="259" y="91.3">7</text>
<text x="259" y="93.8">8</text>
<text x="258.4" y="98.9">10</text>
<text x="258.4" y="101.5">11</text>
<text x="259" y="96.4">9</text>
<text x="258.4" y="104">12</text>
<text x="262.8" y="110.4">1</text>
<text x="262.8" y="112.9">2</text>
<text x="262.8" y="115.4">3</text>
<text x="262.8" y="118">4</text>
<text x="262.8" y="120.5">5</text>
<text x="85" y="153.8" transform="rotate(-90 85 153.8)">1</text>
<text x="87.5" y="153.8" transform="rotate(-90 87.5 153.8)">2</text>
<text x="34.8" y="171.3">1</text>
<text x="34.8" y="173.9">3</text>
<text x="49.4" y="170.9" transform="rotate(-90 49.4 170.9)">1</text>
<text x="53.2" y="170.9" transform="rotate(-90 53.2 170.9)">2</text>
<text x="57" y="170.9" transform="rotate(-90 57 170.9)">3</text>
<text x="34.8" y="176.4">2</text>
</g>
<g font-size="1.3" fill="#0f0f0f">
<text x="94" y="29.1">Vref</text>
<text x="43.2" y="34.2">Vref</text>
<text x="114.3" y="32.9">Sensor_Out</text>
<text x="223.5" y="40.5">RF4</text>
<text x="250.7" y="39.2">UART RX</text>
<text x="251.1" y="36.7">UART TX</text>
<text x="253.6" y="41.8">DAC_Out</text>
<text x="257.8" y="49.4">RA2</text>
<text x="212.1" y="55.8">DAC_Out</text>
<text x="212.1" y="58.3">ADC_In</text>
<text x="170" y="71">RC719</text>
<text x="170.1" y="68.5">RE218</text>
<text x="170" y="76.1">RD121</text>
<text x="170" y="73.5">RD020</text>
<text x="253.8" y="76.1">RD0</text>
<text x="170" y="78.6">RD222</text>
<text x="170" y="81.2">RD323</text>
<text x="253.8" y="83.7">RD3</text>
<text x="253.8" y="81.2">RD2</text>
<text x="253.8" y="78.6">RD1</text>
<text x="161.8" y="88.8">UART RX</text>
<text x="162.2" y="86.2">UART TX</text>
<text x="253.8" y="86.2">RD5</text>
<text x="253.8" y="88.8">RD6</text>
<text x="15.9" y="90">Sensor_Out</text>
<text x="50.8" y="90">ADC_In</text>
<text x="253.8" y="93.9">RC7</text>
<text x="254" y="91.3">RE2</text>
<text x="253.8" y="96.4">RB5</text>
<text x="254" y="98.9">RF7</text>
<text x="254" y="101.5">RF6</text>
<text x="254" y="104">RF5</text>
</g>
</svg>
